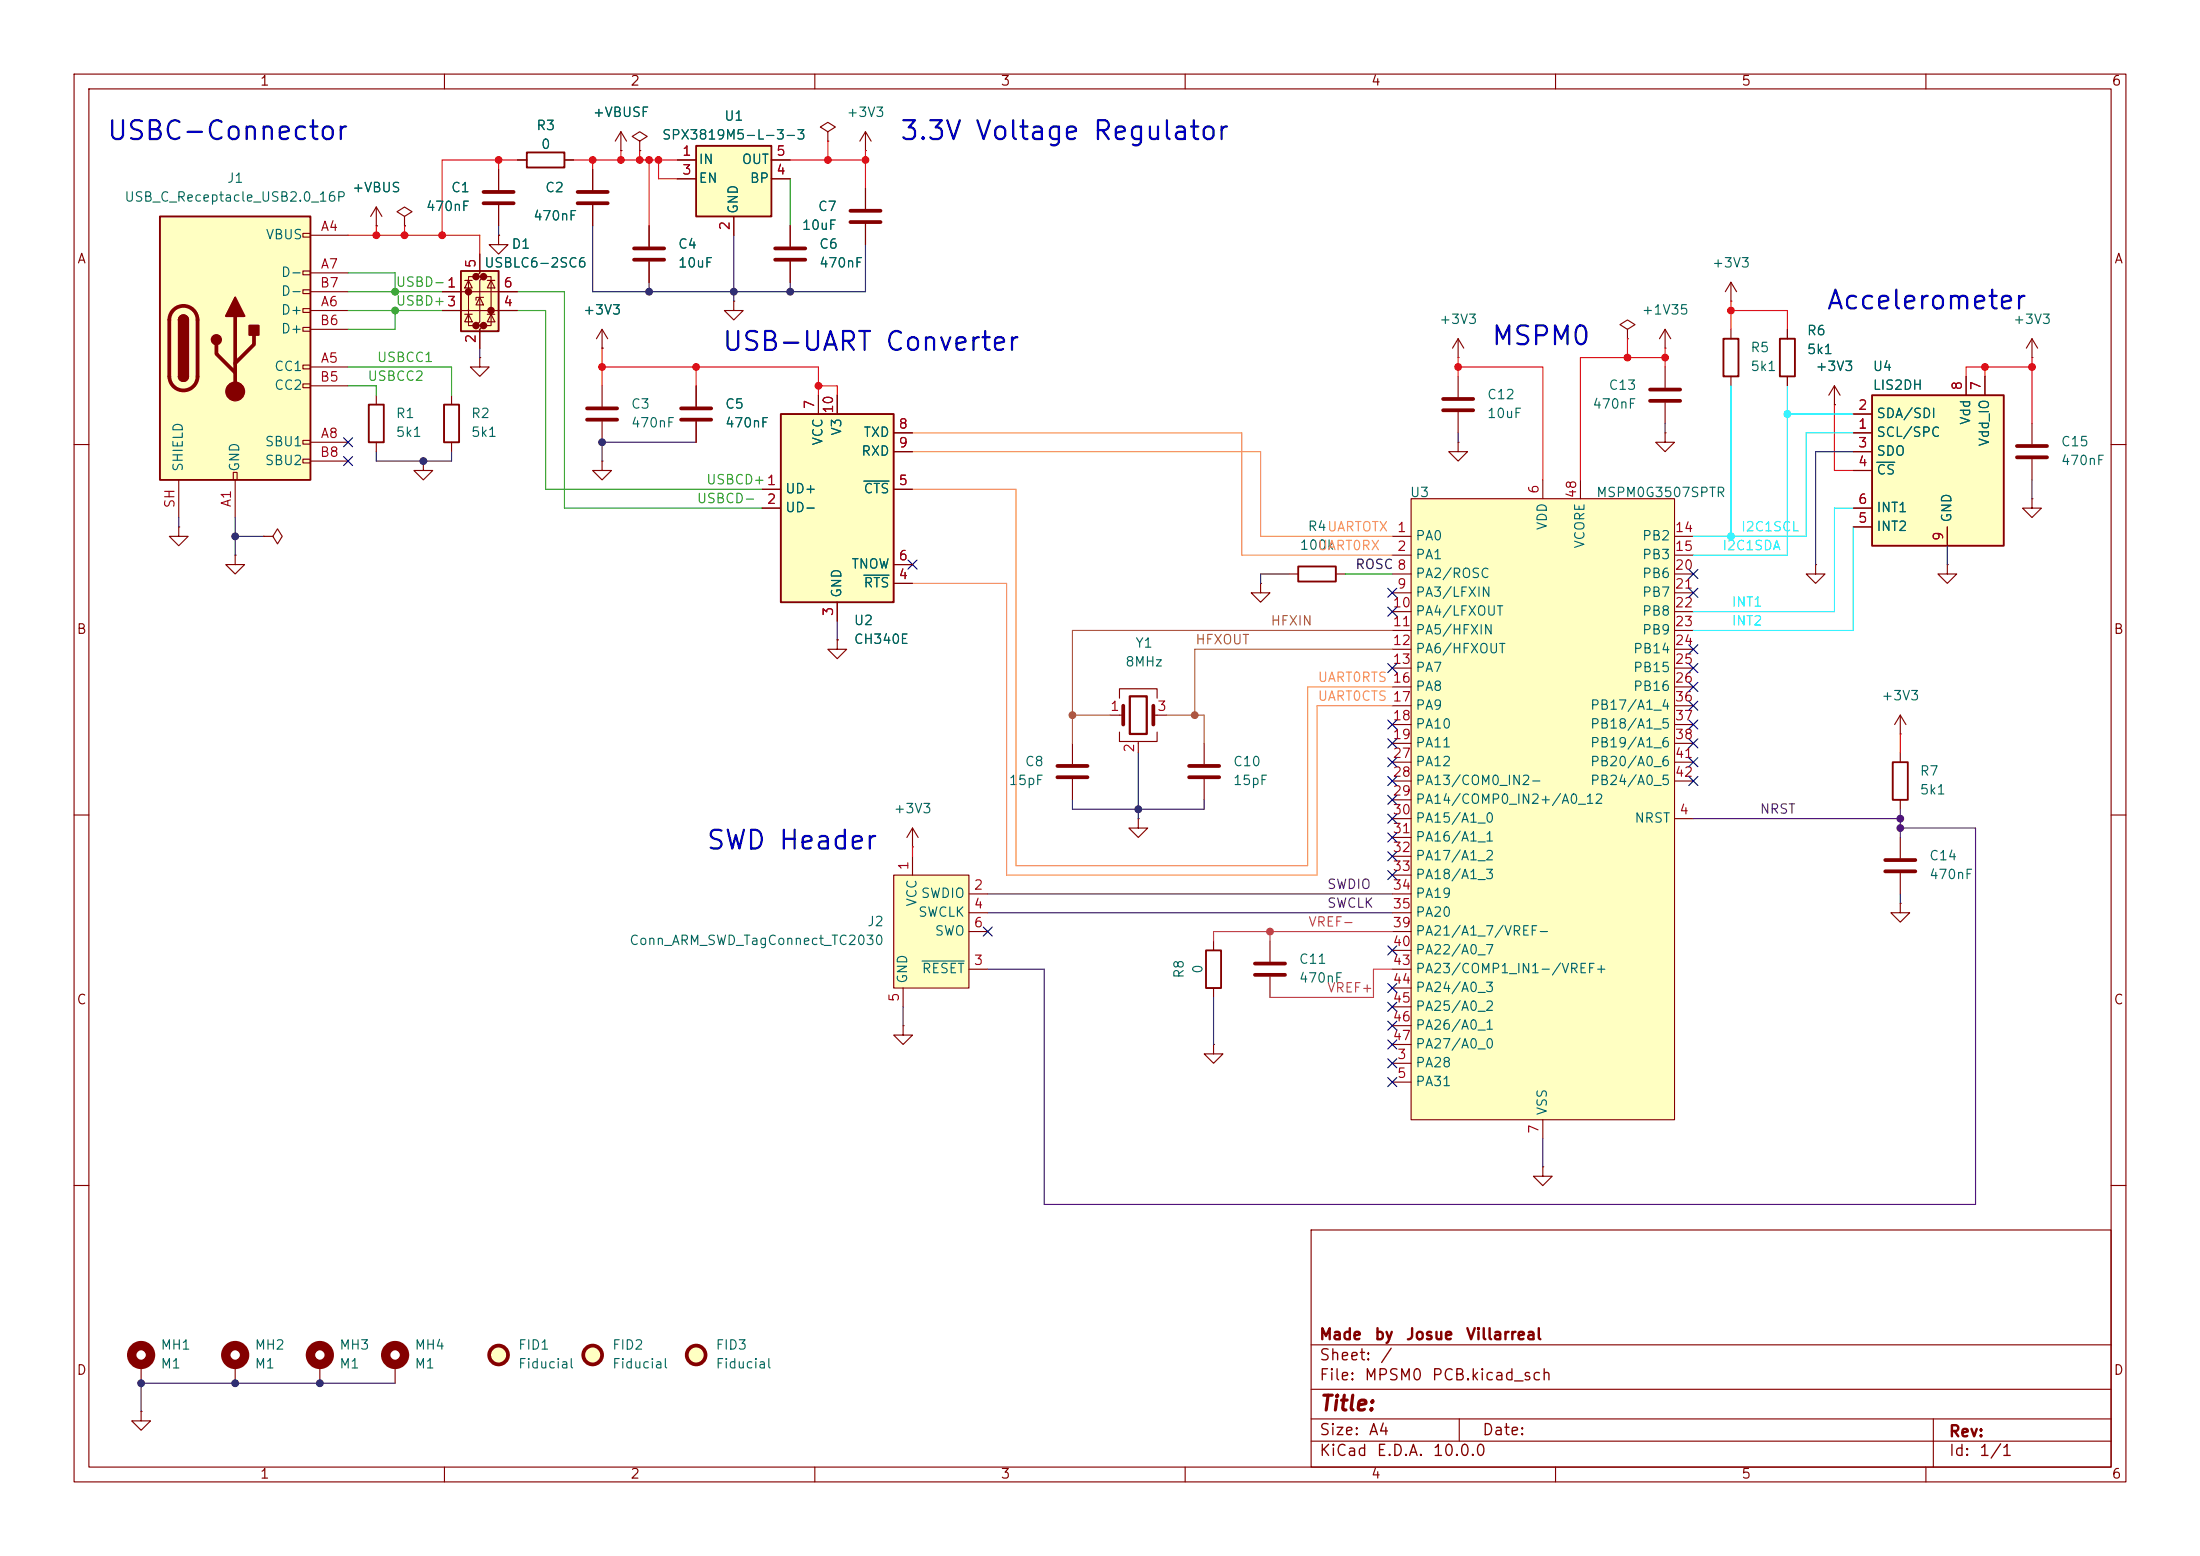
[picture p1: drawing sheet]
<svg xmlns="http://www.w3.org/2000/svg" width="297mm" height="210mm" viewBox="0 0 297 210" stroke-linecap="round" stroke-linejoin="round" font-family="sans-serif">
<g fill="none" stroke="#840000" stroke-width=".15">
<path d="M10 10h277v190h-277zM12 12h273v186h-273zM60 10v2M110 10v2M116.8 17.8l-.7 1.3M116.8 17.8l.8 1.3M116.8 17.8v2.5M160 10v2M210 10v2M260 10v2M116.8 20.3h.1M81.3 52.1v2.8"/>
<path d="M81.3 56.9v2.8M10 60h2M285 60h2M113 86.4v1.2h1.3l-1.3 1.3-1.2-1.3h1.2M113 86.4h.1M10 110h2M285 110h2M10 160h2M177 166h108v32h-108zM285 160h2M60 198v2M110 198v2"/>
<path d="M160 198v2M177 194.5h108M177 191.5h108M177 187.5h108M177 181.5h108M197 191.5v3M210 198v2M260 198v2M261 191.5v6.5"/>
</g>
<path d="M79.2 55.1h4.1M79.2 56.6h4.1" fill="none" stroke="#840000" stroke-width=".51"/>
<path d="M120.6 118.1h10.2v15.3h-10.2z" fill="#ffffc2"/>
<path d="M233.7 44.5v1.2M233.7 50.8v1.3M120.6 118.1h10.2v15.3h-10.2zM123.2 115.6v2.5M121.9 133.4v2.5M130.8 120.7h2.5M130.8 130.8h2.5M130.8 123.2h2.5M130.8 125.7h2.5" fill="none" stroke="#840000" stroke-width=".15"/>
<path d="M124.5 129.7h5.7" fill="none" stroke="#006464" stroke-width=".15"/>
<path d="M232.7 45.7h2v5.1h-2z" fill="none" stroke="#840000" stroke-width=".25"/>
<path d="M105.4 55.9h15.2v25.4h-15.2z" fill="#ffffc2"/>
<path d="M105.4 55.9h15.2v25.4h-15.2z" fill="none" stroke="#840000" stroke-width=".25"/>
<g fill="none" stroke="#840000" stroke-width=".15">
<path d="M86.4 19.1l1-.7-1-.6-1.1 .6 1.1 .7v1.2M111.8 17.8l1-.7-1-.6-1.1 .6 1.1 .7v1.3M111.8 19.1h.1M86.4 20.3h.1M233.7 38.1l-.8 1.3M233.7 38.1l.7 1.3M233.7 38.1v2.5M110.5 53.3v2.6M113 53.3v2.6M120.6 58.4h2.6M196.8 50.8v2.8M196.8 55.6v2.8"/>
<path d="M219.7 44.5l1-.7-1-.6-1 .6 1 .7v1.2M219.7 45.7h.1M224.8 47h.1M224.8 58.4v1.3h1.3l-1.3 1.3-1.3-1.3h1.3M224.8 58.4h.1M224.8 44.5l-.8 1.2M224.8 44.5l.8 1.2M224.8 44.5v2.5M224.8 49.5v2.8M224.8 54.4v2.8M233.7 40.6h.1M102.9 66h2.5"/>
<path d="M102.9 68.6h2.5M120.6 66h2.6M120.6 78.7h2.6M120.6 76.2h2.6M120.6 61h2.6M113 81.3v2.5"/>
</g>
<path d="M116.6 77.6h3.4M116.6 64.9h3.4" fill="none" stroke="#006464" stroke-width=".15"/>
<path d="M194.8 53.8h4.1M194.8 55.4h4.1M222.8 52.6h4M222.8 54.1h4" fill="none" stroke="#840000" stroke-width=".51"/>
<path d="M94 19.7h10.1v9.5h-10.1z" fill="#ffffc2"/>
<path d="M94 19.7h10.1v9.5h-10.1zM59.9 54.6h2.1v5.1h-2.1z" fill="none" stroke="#840000" stroke-width=".25"/>
<g fill="none" stroke="#840000" stroke-width=".15">
<path d="M83.8 17.8l-.7 1.3M83.8 17.8l.8 1.3M83.8 17.8v2.5M50.8 30.5h.1M50.8 27.9l-.8 1.3M50.8 27.9l.8 1.3M50.8 27.9v2.6M54.6 29.2l1-.6-1-.7-1 .7 1 .6v1.3M54.6 30.5h.1M83.8 20.3h.1M91.4 21.6h2.6M91.4 24.1h2.6"/>
<path d="M99.1 29.2v2.6M104.1 21.6h2.6M104.1 24.1h2.6M106.7 30.5v2.8M106.7 35.3v2.8M116.8 25.4v2.8M116.8 30.2v2.8M61 53.3v1.3M61 59.7v1.3M64.8 48.3v1.2h1.2l-1.2 1.3-1.3-1.3h1.3M64.8 48.3h.1M196.8 59.7v1.3h1.3l-1.3 1.2-1.2-1.2h1.2"/>
<path d="M196.8 59.7h.1M256.5 113v2.8M256.5 117.9v2.8M256.5 121.9v1.3h1.3l-1.3 1.3-1.2-1.3h1.2M256.5 121.9h.1M163.8 141v1.2h1.3l-1.3 1.3-1.2-1.3h1.2M163.8 141h.1M208.3 157.5v1.3h1.2l-1.2 1.2-1.3-1.2h1.3M208.3 157.5h.1"/>
</g>
<path d="M104.6 33.5h4.1M104.6 35.1h4.1M114.8 28.4h4.1M114.8 30h4.1M254.5 116.1h4.1M254.5 117.6h4.1" fill="none" stroke="#840000" stroke-width=".51"/>
<path d="M190.5 67.3h35.6v83.8h-35.6z" fill="#ffffc2"/>
<g fill="none" stroke="#840000" stroke-width=".15">
<path d="M69.8 21.6h1.3M76.2 21.6h1.3M80 22.9v2.8M80 27.7v2.8M87.6 30.5v2.8M87.6 35.3v2.8M81.3 47h.1M81.3 44.5l-.8 1.2M81.3 44.5l.7 1.2M81.3 44.5v2.5M99.1 40.6v1.3h1.2l-1.2 1.3-1.3-1.3h1.3M99.1 40.6h.1"/>
<path d="M170.2 78.7v1.3h1.2l-1.2 1.3-1.3-1.3h1.3M170.2 78.7h.1M174 77.5h1.3M180.3 77.5h1.3M188 72.4h2.5M188 74.9h2.5M188 77.5h2.5M190.5 67.3h35.6v83.8h-35.6zM208.3 64.8v2.5M213.4 64.8v2.5M226.1 72.4h2.5M226.1 74.9h2.5"/>
<path d="M226.1 77.5h2.5M149.9 96.5h1.7M151.1 94.2v-1.2h5.1v1.2M151.1 98.8v1.3h5.1v-1.3M155.7 96.5h1.8M188 80h2.5M188 82.6h2.5M188 85.1h2.5M188 87.6h2.5M188 90.2h2.5M188 92.7h2.5M188 95.3h2.5"/>
<path d="M188 97.8h2.5M226.1 80h2.5M226.1 82.6h2.5M226.1 85.1h2.5M226.1 87.6h2.5M226.1 90.2h2.5M226.1 92.7h2.5M226.1 95.3h2.5M226.1 97.8h2.5M256.5 99.1h.1M256.5 96.5l-.7 1.3M256.5 96.5l.8 1.3"/>
<path d="M256.5 96.5v2.6M153.7 100.1v1.5M188 110.5h2.5M188 100.3h2.5M188 102.9h2.5M188 105.4h2.5M188 108h2.5M188 113h2.5M188 115.6h2.5M188 118.1h2.5M226.1 110.5h2.5M226.1 100.3h2.5"/>
<path d="M226.1 102.9h2.5M226.1 105.4h2.5M256.5 101.6v1.3M256.5 108v1.2M188 120.7h2.5M188 123.2h2.5M188 125.7h2.5M188 128.3h2.5M188 130.8h2.5M188 133.4h2.5M188 135.9h2.5M188 138.4h2.5"/>
<path d="M188 143.5h2.5M188 146.1h2.5M188 141h2.5M208.3 151.1v2.6"/>
</g>
<path d="M71.1 20.6h5.1v2h-5.1zM175.3 76.5h5v2h-5zM255.5 102.9h2.1v5.1h-2.1z" fill="none" stroke="#840000" stroke-width=".25"/>
<path d="M78 25.9h4M78 27.4h4M85.6 33.5h4.1M85.6 35.1h4.1M151.6 95.3v2.5M155.7 95.3v2.5" fill="none" stroke="#840000" stroke-width=".51"/>
<path d="M152.5 94h2.3v5.1h-2.3z" fill="none" stroke="#840000" stroke-width=".3"/>
<path d="M62.2 36.6h5.1v8.1h-5.1z" fill="#ffffc2"/>
<g fill="#840000" stroke="#840000" stroke-width=".51">
<circle cx="63.2" cy="39.4" r=".25"/>
<circle cx="64.3" cy="37.3" r=".25"/>
<circle cx="64.3" cy="43.9" r=".25"/>
<circle cx="65.3" cy="37.3" r=".25"/>
<circle cx="65.3" cy="43.9" r=".25"/>
<circle cx="66.3" cy="41.9" r=".25"/>
</g>
<g fill="none" stroke="#840000" stroke-width=".15">
<path d="M59.7 39.4h10.1M62.7 37.8h1.1M63.2 37.8l.6 1.1h-1.1zM64.3 37.3h-1.1v6.6h1.1M64.8 34.3v2.5l-.5 .5h1l-.5 .5v5.6l-.5 .5h1l-.5 .6v2.5M65.3 37.3h1v6.6h-1M65.8 37.8h1M66.3 37.8l.5 1.1h-1zM67.3 31.8v1.2h1.3l-1.3 1.3-1.3-1.3h1.3M67.3 31.8h.1M67.3 22.9v2.8M67.3 27.7v2.8"/>
<path d="M59.7 41.9h10.1M62.7 42.4h1.1M63.2 42.4l.6 1h-1.1zM64.8 40.1l.5 1h-1zM65.3 40.1h-1v.4M65.8 42.4h1M66.3 42.4l.5 1h-1zM144.8 100.3v2.8M144.8 105.2v2.8"/>
</g>
<path d="M62.2 36.6h5.1v8.1h-5.1z" fill="none" stroke="#840000" stroke-width=".25"/>
<path d="M65.3 25.9h4M65.3 27.4h4M142.7 103.4h4.1M142.7 104.9h4.1" fill="none" stroke="#840000" stroke-width=".51"/>
<path d="M21.6 29.2h20.3v35.6h-20.3z" fill="#ffffc2"/>
<g fill="none" stroke="#840000" stroke-width=".15">
<path d="M40.9 31.5h1v.5h-1zM40.9 36.6h1v.5h-1zM40.9 39.1h1v.5h-1zM41.9 31.8h5.1M41.9 36.8h5.1M41.9 39.4h5.1M40.9 41.7h1v.5h-1zM40.9 44.2h1v.5h-1zM40.9 49.3h1v.5h-1zM40.9 51.8h1v.5h-1zM40.9 59.4h1v.5h-1zM41.9 49.5h5.1"/>
<path d="M41.9 41.9h5.1M41.9 59.7h5.1M41.9 52.1h5.1M41.9 44.5h5.1M50.8 53.3v1.3M50.8 59.7v1.3M94 52.1v2.8M94 56.9v2.8M274.3 57.2v2.7M24.1 64.8v5.1M31.5 63.8h.5v1h-.5zM31.7 64.8v5.1"/>
<path d="M40.9 62h1v.5h-1zM41.9 62.2h5.1M57.1 62.2v1.3h1.3l-1.3 1.3-1.2-1.3h1.2M57.1 62.2h.1M81.3 62.2v1.3h1.2l-1.2 1.3-1.3-1.3h1.3M81.3 62.2h.1M274.3 67.3v1.3h1.3l-1.3 1.3-1.3-1.3h1.3M274.3 67.3h.1M274.3 62v2.8M153.7 110.5v1.3h1.2l-1.2 1.2-1.3-1.2h1.3M153.7 110.5h.1M162.6 100.3v2.8"/>
<path d="M162.6 105.2v2.8M163.8 127v1.3M163.8 133.4v1.2M171.4 127v2.8M171.4 131.8v2.8M19 190.5v1.3h1.3l-1.3 1.2-1.2-1.2h1.2M19 190.5h.1M19 184.2v2.5M31.7 184.2v2.5"/>
</g>
<path d="M21.6 29.2h20.3v35.6h-20.3zM24.1 43.2a.64 .64 0 0 1 .7-.7 .64 .64 0 0 1 .6 .7M24.1 50.8a.64 .64 0 0 0 .7 .6 .64 .64 0 0 0 .6-.6M49.8 54.6h2v5.1h-2zM162.8 128.3h2v5.1h-2z" fill="none" stroke="#840000" stroke-width=".25"/>
<path d="M23.4 41.8a1.9 1.9 0 0 1 2.1-.4 1.9 1.9 0 0 1 1.2 1.8v7.6a1.91 1.91 0 0 1-1.9 1.9 1.91 1.91 0 0 1-1.9-1.9v-7.6a1.9 1.9 0 0 1 .5-1.4zM29.2 46.5v1.3l2.5 2.5M31.7 42.7v10.1M34.3 45.2v1.3l-2.6 2.5M91.9 55.1h4.1M91.9 56.6h4.1M272.3 60.2h4.1M272.3 61.7h4.1M160.5 103.4h4.1M160.5 104.9h4.1M169.4 130h4.1M169.4 131.6h4.1" fill="none" stroke="#840000" stroke-width=".51"/>
<g fill="#840000" stroke="#840000" stroke-width=".25">
<path d="M24.1 43.2h1.3v7.6h-1.3z"/>
<path d="M24.3 42.7a.64 .64 0 0 1 .7-.1 .64 .64 0 0 1 .4 .6h-1.3z"/>
<path d="M24.1 50.8h1.3a.64 .64 0 0 1-.6 .6 .64 .64 0 0 1-.7-.6z"/>
<path d="M31.7 40.1l1.3 2.6h-2.5z"/>
<path d="M33.7 43.9h1.2v1.3h-1.2z"/>
<circle cx="29.2" cy="45.8" r=".63"/>
</g>
<circle cx="31.7" cy="52.8" r="1.27" fill="#840000" stroke="#840000" stroke-width=".15"/>
<g fill="none" stroke="#840000" stroke-width="1.3">
<circle cx="19" cy="182.9" r="1.27"/>
<circle cx="31.7" cy="182.9" r="1.27"/>
</g>
<path d="M252.7 53.3h17.8v20.4h-17.8z" fill="#ffffc2"/>
<path d="M240.3 45.7h2v5.1h-2zM252.7 53.3h17.8v20.4h-17.8z" fill="none" stroke="#840000" stroke-width=".25"/>
<g fill="none" stroke="#840000" stroke-width=".15">
<path d="M50.8 30.5h.1M54.6 30.5h.1M59.7 39.4h2.5M64.8 34.3v2.5M67.3 31.8h.1M67.3 39.4h2.5M67.3 22.9v2.8M67.3 27.7v2.8M69.8 21.6h1.3M76.2 21.6h1.3M80 22.9v2.8M80 27.7v2.8"/>
<path d="M83.8 20.3h.1M86.4 20.3h.1M87.6 30.5v2.8M87.6 35.3v2.8M91.4 21.6h2.6M91.4 24.1h2.6M99.1 29.2v2.6M104.1 21.6h2.6M104.1 24.1h2.6M106.7 30.5v2.8M106.7 35.3v2.8M116.8 25.4v2.8"/>
<path d="M116.8 30.2v2.8M59.7 41.9h2.5M64.8 44.5v2.5M67.3 41.9h2.5M81.3 47h.1M94 52.1v2.8M94 56.9v2.8M110.5 53.3v2.6M113 53.3v2.6M120.6 58.4h2.6M196.8 48.3h.1M196.8 45.7l-.7 1.3"/>
<path d="M196.8 45.7l.8 1.3M196.8 45.7v2.6M241.3 44.5v1.2M241.3 50.8v1.3M247.6 54.6h.1M247.6 52.1l-.7 1.2M247.6 52.1l.8 1.2M247.6 52.1v2.5M250.2 58.4h2.5M250.2 55.9h2.5M265.4 50.8v2.5M268 50.8v2.5"/>
<path d="M274.3 48.3h.1M274.3 45.7l-.7 1.3M274.3 45.7l.8 1.3M274.3 45.7v2.6M24.1 71.1v1.3h1.3l-1.3 1.3-1.2-1.3h1.2M24.1 71.1h.1M31.7 74.9v1.3h1.3l-1.3 1.3-1.2-1.3h1.2M31.7 74.9h.1M35.6 72.4h1.2l.7-1 .6 1-.6 1-.7-1M35.6 72.4h.1M102.9 68.6h2.5M102.9 66h2.5"/>
<path d="M120.6 61h2.6M120.6 66h2.6M120.6 78.7h2.6M120.6 76.2h2.6M245.1 76.2v1.3h1.3l-1.3 1.2-1.3-1.2h1.3M245.1 76.2h.1M250.2 61h2.5M250.2 63.5h2.5M250.2 71.1h2.5M250.2 68.6h2.5M262.9 76.2v1.3h1.3l-1.3 1.2-1.3-1.2h1.3M262.9 76.2h.1"/>
<path d="M262.9 71.1v2.6M113 86.4h.1M113 81.3v2.5M123.2 114.3h.1M123.2 111.8l-.8 1.2M123.2 111.8l.8 1.2M123.2 111.8v2.5M121.9 138.4v1.3h1.3l-1.3 1.3-1.3-1.3h1.3M121.9 138.4h.1M43.2 184.2v2.5M53.3 184.2v2.5"/>
</g>
<path d="M116.6 77.6h3.4M116.6 64.9h3.4M253.4 62.4h2.4" fill="none" stroke="#006464" stroke-width=".15"/>
<g fill="none" stroke="#840000" stroke-width="1.3">
<circle cx="43.2" cy="182.9" r="1.27"/>
<circle cx="53.3" cy="182.9" r="1.27"/>
</g>
<g fill="#ffffc2" stroke="#ffffc2" stroke-width=".14">
<circle cx="67.3" cy="182.9" r="1.27"/>
<circle cx="80" cy="182.9" r="1.27"/>
<circle cx="94" cy="182.9" r="1.27"/>
</g>
<g fill="none" stroke="#840000" stroke-width=".51">
<circle cx="67.3" cy="182.9" r="1.27"/>
<circle cx="80" cy="182.9" r="1.27"/>
<circle cx="94" cy="182.9" r="1.27"/>
</g>
<path d="M123.2 58.4h44.4v16.5h20.4M123.2 61h47v11.4h17.8M123.2 66h14v50.8h39.3v-24.1h11.5M123.2 78.7h12.7v39.4h41.9v-22.8h10.2" fill="none" stroke="#ff8e46" stroke-width=".15"/>
<path d="M144.8 96.5h5.1M157.5 96.5h5.1v3.8M188 85.1h-43.2v15.2M188 87.6h-26.7v8.9" fill="none" stroke="#9b741f" stroke-width=".15"/>
<g fill="none" stroke="#ff0915" stroke-width=".15">
<path d="M111.8 19.1v2.5M47 31.8h17.8v2.5M50.8 30.5v1.3M54.6 30.5v1.3M67.3 21.6v1.3M69.8 21.6h-10.1v10.2M77.5 21.6h13.9M80 21.6v1.3M83.8 20.3v1.3M86.4 20.3v1.3M87.6 21.6v8.9M88.9 21.6v2.5h2.5"/>
<path d="M106.7 21.6h10.1M116.8 20.3v5.1M81.3 49.5h29.2v3.8M81.3 47v5.1M94 49.5v2.6M110.5 52.1h2.5v1.2M196.8 49.5h11.5v15.3M196.8 48.3v2.5M219.7 45.7v2.6M224.8 47v2.5M224.8 48.3h-11.4v16.5M233.7 40.6v3.9"/>
<path d="M233.7 41.9h7.6v2.6M247.6 54.6v8.9h2.6M268 49.5v1.3M274.3 49.5h-8.9v1.3M274.3 48.3v8.9M256.5 99.1v2.5M123.2 114.3v1.3"/>
</g>
<g fill="none" stroke="#282732" stroke-width=".15">
<path d="M67.3 30.5v1.3M80 30.5v8.9h36.8v-6.4M87.6 38.1v1.3M99.1 31.8v8.8M106.7 38.1v1.3M64.8 47v1.3M94 59.7h-12.7v2.5M196.8 58.4v1.3M224.8 57.2v1.2M24.1 69.9v1.2M31.7 69.9v5M31.7 72.4h3.9"/>
<path d="M50.8 61v1.2h10.2v-1.2M174 77.5h-3.8v1.2M250.2 61h-5.1v15.2M262.9 73.7v2.5M274.3 64.8v2.5M113 83.8v2.6M144.8 108v1.2h17.8v-1.2M153.7 101.6v8.9M121.9 135.9v2.5M163.8 134.6v6.4M256.5 120.7v1.2M208.3 153.7v3.8"/>
<path d="M53.3 186.7h-34.3v3.8"/>
</g>
<path d="M106.7 24.1v6.4M181.6 77.5h6.4" fill="none" stroke="#009600" stroke-width=".15"/>
<path d="M47 39.4h12.7M47 36.8h6.3v2.6M69.8 39.4h6.4v29.2h26.7M47 41.9h12.7M47 52.1h3.8v1.2M47 49.5h14v3.8M53.3 41.9v2.6h-6.3M69.8 41.9h3.9v24.1h29.2" fill="none" stroke="#209b16" stroke-width=".15"/>
<path d="M233.7 52.1v20.3M241.3 52.1v22.8h-12.7M241.3 55.9h8.9M250.2 58.4h-6.4v14h-15.2M250.2 71.1v14h-21.6M250.2 68.6h-2.6v14h-19" fill="none" stroke="#07f1ff" stroke-width=".15"/>
<path d="M228.6 110.5h27.9M256.5 111.8h10.2v50.8h-125.7v-31.8h-7.7M256.5 109.2v3.8M133.3 123.2h54.7M133.3 120.7h54.7" fill="none" stroke="#690e64" stroke-width=".15"/>
<path d="M171.4 125.7v1.3M188 125.7h-24.2v1.3M188 130.8h-2.6v3.8h-14" fill="none" stroke="#bb0091" stroke-width=".15"/>
<g fill="none" stroke="#000084" stroke-width=".15">
<path d="M46.4 59.1l1.2 1.2M47.6 59.1l-1.2 1.2M46.4 61.6l1.2 1.2M47.6 61.6l-1.2 1.2M122.6 75.6l1.2 1.2M123.8 75.6l-1.2 1.2M187.4 79.4l1.2 1.2M188.6 79.4l-1.2 1.2M228 79.4l1.2 1.2M228 76.9l1.2 1.2M229.2 76.9l-1.2 1.2M229.2 79.4l-1.2 1.2"/>
<path d="M187.4 89.6l1.2 1.2M187.4 99.7l1.2 1.2M187.4 97.2l1.2 1.2M187.4 81.9l1.2 1.3M188.6 89.6l-1.2 1.2M188.6 99.7l-1.2 1.2M188.6 97.2l-1.2 1.2M188.6 81.9l-1.2 1.3M228 92.1l1.2 1.2M228 99.7l1.2 1.2M228 89.6l1.2 1.2M228 87l1.2 1.2"/>
<path d="M228 97.2l1.2 1.2M228 94.6l1.2 1.3M229.2 92.1l-1.2 1.2M229.2 99.7l-1.2 1.2M229.2 87l-1.2 1.2M229.2 89.6l-1.2 1.2M229.2 97.2l-1.2 1.2M229.2 94.6l-1.2 1.3M187.4 115l1.2 1.2M187.4 117.5l1.2 1.2M187.4 109.9l1.2 1.2M187.4 107.3l1.2 1.3"/>
<path d="M187.4 112.4l1.2 1.2M187.4 102.3l1.2 1.2M187.4 104.8l1.2 1.2M188.6 115l-1.2 1.2M188.6 117.5l-1.2 1.2M188.6 109.9l-1.2 1.2M188.6 107.3l-1.2 1.3M188.6 112.4l-1.2 1.2M188.6 102.3l-1.2 1.2M188.6 104.8l-1.2 1.2M228 104.8l1.2 1.2M228 102.3l1.2 1.2"/>
<path d="M229.2 104.8l-1.2 1.2M229.2 102.3l-1.2 1.2M132.7 125.1l1.3 1.2M134 125.1l-1.3 1.2M187.4 137.8l1.2 1.2M187.4 135.3l1.2 1.2M187.4 132.7l1.2 1.3M187.4 127.7l1.2 1.2M188.6 132.7l-1.2 1.3M188.6 137.8l-1.2 1.2M188.6 135.3l-1.2 1.2M188.6 127.7l-1.2 1.2"/>
<path d="M187.4 145.4l1.2 1.3M187.4 142.9l1.2 1.2M187.4 140.4l1.2 1.2M188.6 145.4l-1.2 1.3M188.6 142.9l-1.2 1.2M188.6 140.4l-1.2 1.2"/>
</g>
<g fill="#282732" stroke="#282732" stroke-width=".14">
<circle cx="153.7" cy="109.2" r=".46"/>
<circle cx="106.7" cy="39.4" r=".46"/>
<circle cx="99.1" cy="39.4" r=".46"/>
<circle cx="87.6" cy="39.4" r=".46"/>
<circle cx="57.1" cy="62.2" r=".46"/>
<circle cx="31.7" cy="72.4" r=".46"/>
<circle cx="31.7" cy="186.7" r=".46"/>
<circle cx="19" cy="186.7" r=".46"/>
<circle cx="43.2" cy="186.7" r=".46"/>
<circle cx="81.3" cy="59.7" r=".46"/>
</g>
<g fill="#9b741f" stroke="#9b741f" stroke-width=".14">
<circle cx="161.3" cy="96.5" r=".46"/>
<circle cx="144.8" cy="96.5" r=".46"/>
</g>
<g fill="#ff0915" stroke="#ff0915" stroke-width=".14">
<circle cx="54.6" cy="31.8" r=".46"/>
<circle cx="50.8" cy="31.8" r=".46"/>
<circle cx="83.8" cy="21.6" r=".46"/>
<circle cx="67.3" cy="21.6" r=".46"/>
<circle cx="80" cy="21.6" r=".46"/>
<circle cx="59.7" cy="31.8" r=".46"/>
<circle cx="94" cy="49.5" r=".46"/>
<circle cx="110.5" cy="52.1" r=".46"/>
<circle cx="116.8" cy="21.6" r=".46"/>
<circle cx="111.8" cy="21.6" r=".46"/>
<circle cx="87.6" cy="21.6" r=".46"/>
<circle cx="88.9" cy="21.6" r=".46"/>
<circle cx="86.4" cy="21.6" r=".46"/>
<circle cx="81.3" cy="49.5" r=".46"/>
<circle cx="219.7" cy="48.3" r=".46"/>
<circle cx="224.8" cy="48.3" r=".46"/>
<circle cx="196.8" cy="49.5" r=".46"/>
<circle cx="233.7" cy="41.9" r=".46"/>
<circle cx="268" cy="49.5" r=".46"/>
<circle cx="274.3" cy="49.5" r=".46"/>
</g>
<g fill="#209b16" stroke="#209b16" stroke-width=".14">
<circle cx="53.3" cy="39.4" r=".46"/>
<circle cx="53.3" cy="41.9" r=".46"/>
</g>
<g fill="#690e64" stroke="#690e64" stroke-width=".14">
<circle cx="256.5" cy="110.5" r=".46"/>
<circle cx="256.5" cy="111.8" r=".46"/>
</g>
<g fill="#07f1ff" stroke="#07f1ff" stroke-width=".14">
<circle cx="233.7" cy="72.4" r=".46"/>
<circle cx="241.3" cy="55.9" r=".46"/>
</g>
<circle cx="171.4" cy="125.7" r=".46" fill="#bb0091" stroke="#bb0091" stroke-width=".14"/>
<g font-size="2.5" fill="#0000c2">
<text x="14.3" y="19.5">USBC-Connector</text>
<text x="121.3" y="19.5">3.3V</text>
<text x="131.4" y="19.5">Voltage</text>
<text x="147.4" y="19.5">Regulator</text>
<text x="97.4" y="48">USB-UART</text>
<text x="119.3" y="48">Converter</text>
<text x="201.2" y="47.2">MSPM0</text>
<text x="246.4" y="42.4">Accelerometer</text>
<text x="95.2" y="115.3">SWD</text>
<text x="105" y="115.3">Header</text>
</g>
<text font-size="2" fill="#840000" x="178" y="190.9">Title:</text>
<g font-size="1.5" fill="#840000">
<text x="178" y="184">Sheet:</text>
<text x="178" y="181.2">Made</text>
<text x="185.5" y="181.2">by</text>
<text x="186.2" y="184">/</text>
<text x="189.7" y="181.2">Josue</text>
<text x="197.8" y="181.2">Villarreal</text>
<text x="178" y="186.7">File:</text>
<text x="184.1" y="186.7">MPSM0</text>
<text x="193.2" y="186.7">PCB.kicad_sch</text>
<text x="178" y="196.9">KiCad</text>
<text x="178" y="194.1">Size:</text>
<text x="184.7" y="194.1">A4</text>
<text x="185.7" y="196.9">E.D.A.</text>
<text x="193.3" y="196.9">10.0.0</text>
<text x="200" y="194.1">Date:</text>
<text x="263" y="194.3">Rev:</text>
<text x="263" y="196.9">Id:</text>
<text x="267.1" y="196.9">1/1</text>
</g>
<g font-size="1.3" fill="#840000">
<text x="35" y="11.9">1</text>
<text x="85" y="11.9">2</text>
<text x="135" y="11.9">3</text>
<text x="185" y="11.9">4</text>
<text x="235" y="11.9">5</text>
<text x="285" y="11.9">6</text>
<text x="10.3" y="35.9">A</text>
<text x="285.3" y="35.9">A</text>
<text x="10.3" y="85.9">B</text>
<text x="285.3" y="85.9">B</text>
<text x="10.3" y="135.9">C</text>
<text x="285.3" y="135.9">C</text>
<text x="10.3" y="185.9">D</text>
<text x="285.3" y="185.9">D</text>
<text x="35" y="199.9">1</text>
<text x="85" y="199.9">2</text>
<text x="135" y="199.9">3</text>
<text x="185" y="199.9">4</text>
<text x="235" y="199.9">5</text>
<text x="285" y="199.9">6</text>
</g>
<g font-size="1.3" fill="#006464">
<text x="72.3" y="17.9">R3</text>
<text x="79.9" y="16.1">+VBUSF</text>
<text x="97.7" y="16.6">U1</text>
<text x="114.2" y="16.1">+3V3</text>
<text x="73" y="20.4">0</text>
<text x="89.3" y="19.2">SPX3819M5-L-3-3</text>
<text x="94.2" y="22.5">IN</text>
<text x="100.1" y="22.5">OUT</text>
<text x="16.7" y="27.5">USB_C_Receptacle_USB2.0_16P</text>
<text x="30.6" y="25">J1</text>
<text x="47.5" y="26.3">+VBUS</text>
<text x="57.4" y="28.8">470nF</text>
<text x="60.8" y="26.3">C1</text>
<text x="73.5" y="26.3">C2</text>
<text x="94.2" y="25">EN</text>
<text x="99.9" y="29" transform="rotate(-90 99.9 29)">GND</text>
<text x="101.1" y="25">BP</text>
<text x="110.3" y="28.8">C7</text>
<text x="35.8" y="32.6">VBUS</text>
<text x="69" y="33.9">D1</text>
<text x="71.9" y="30.1">470nF</text>
<text x="91.4" y="33.9">C4</text>
<text x="108.2" y="31.3">10uF</text>
<text x="110.5" y="33.9">C6</text>
<text x="37.8" y="37.7">D-</text>
<text x="37.8" y="40.2">D-</text>
<text x="65.3" y="36.4">USBLC6-2SC6</text>
<text x="91.4" y="36.4">10uF</text>
<text x="110.5" y="36.4">470nF</text>
<text x="231" y="36.4">+3V3</text>
<text x="37.8" y="42.8">D+</text>
<text x="37.8" y="45.3">D+</text>
<text x="78.6" y="42.8">+3V3</text>
<text x="194.2" y="44">+3V3</text>
<text x="221.5" y="42.8">+1V35</text>
<text x="236.2" y="47.9">R5</text>
<text x="243.8" y="45.6">R6</text>
<text x="271.7" y="44">+3V3</text>
<text x="36.9" y="50.4">CC1</text>
<text x="36.9" y="52.9">CC2</text>
<text x="217.1" y="52.9">C13</text>
<text x="236.2" y="50.4">5k1</text>
<text x="243.8" y="48.1">5k1</text>
<text x="245" y="50.4">+3V3</text>
<text x="252.7" y="50.4">U4</text>
<text x="252.7" y="52.9">LIS2DH</text>
<text x="53.3" y="56.7">R1</text>
<text x="53.3" y="59.3">5k1</text>
<text x="63.5" y="56.7">R2</text>
<text x="63.5" y="59.3">5k1</text>
<text x="85.1" y="55.5">C3</text>
<text x="85.1" y="58">470nF</text>
<text x="97.8" y="55.5">C5</text>
<text x="97.8" y="58">470nF</text>
<text x="113.9" y="58.9" transform="rotate(-90 113.9 58.9)">V3</text>
<text x="116.5" y="59.3">TXD</text>
<text x="200.7" y="54.2">C12</text>
<text x="200.7" y="56.7">10uF</text>
<text x="214.9" y="55.5">470nF</text>
<text x="253.2" y="59.3">SCL/SPC</text>
<text x="253.2" y="56.7">SDA/SDI</text>
<text x="266.3" y="57.4" transform="rotate(-90 266.3 57.4)">Vdd</text>
<text x="25" y="63.8" transform="rotate(-90 25 63.8)">SHIELD</text>
<text x="32.6" y="63.8" transform="rotate(-90 32.6 63.8)">GND</text>
<text x="35.7" y="60.6">SBU1</text>
<text x="35.7" y="63.1">SBU2</text>
<text x="111.4" y="60.2" transform="rotate(-90 111.4 60.2)">VCC</text>
<text x="116.2" y="61.8">RXD</text>
<text x="253.2" y="61.8">SDO</text>
<text x="253.2" y="64.4">CS</text>
<text x="268.8" y="60.3" transform="rotate(-90 268.8 60.3)">Vdd_IO</text>
<text x="278.1" y="63.1">470nF</text>
<text x="278.1" y="60.6">C15</text>
<text x="105.9" y="66.9">UD+</text>
<text x="105.9" y="69.4">UD-</text>
<text x="116.5" y="66.9">CTS</text>
<text x="176.5" y="72">R4UARTOTX</text>
<text x="190.3" y="67.4">U3</text>
<text x="209.1" y="71.6" transform="rotate(-90 209.1 71.6)">VDD</text>
<text x="215.4" y="67.4">MSPM0G3507SPTR</text>
<text x="253.2" y="72">INT2</text>
<text x="253.2" y="69.4">INT1</text>
<text x="263.8" y="70.6" transform="rotate(-90 263.8 70.6)">GND</text>
<text x="114.9" y="77.1">TNOW</text>
<text x="175.4" y="74.5">100k</text>
<text x="191" y="73.3">PA0</text>
<text x="191" y="75.8">PA1</text>
<text x="214.2" y="74.1" transform="rotate(-90 214.2 74.1)">VCORE</text>
<text x="221.6" y="73.3">PB2</text>
<text x="221.6" y="75.8">PB3</text>
<text x="113.9" y="80.8" transform="rotate(-90 113.9 80.8)">GND</text>
<text x="116.5" y="79.6">RTS</text>
<text x="191" y="78.3">PA2/ROSC</text>
<text x="191" y="80.9">PA3/LFXIN</text>
<text x="191" y="83.4">PA4/LFXOUT</text>
<text x="221.6" y="78.3">PB6</text>
<text x="221.6" y="80.9">PB7</text>
<text x="221.6" y="83.4">PB8</text>
<text x="115.2" y="84.7">U2</text>
<text x="115.2" y="87.2">CH340E</text>
<text x="153.2" y="87.7">Y1</text>
<text x="191" y="86">PA5/HFXIN</text>
<text x="191" y="88.5">PA6/HFXOUT</text>
<text x="220.4" y="88.5">PB14</text>
<text x="221.6" y="86">PB9</text>
<text x="151.8" y="90.3">8MHz</text>
<text x="191" y="91">PA7</text>
<text x="191" y="93.6">PA8</text>
<text x="220.4" y="91">PB15</text>
<text x="220.4" y="93.6">PB16</text>
<text x="253.9" y="94.8">+3V3</text>
<text x="191" y="96.1">PA9</text>
<text x="191" y="98.7">PA10</text>
<text x="191" y="101.2">PA11</text>
<text x="214.6" y="96.1">PB17/A1_4</text>
<text x="214.6" y="98.7">PB18/A1_5</text>
<text x="214.6" y="101.2">PB19/A1_6</text>
<text x="136.1" y="106.3">15pF</text>
<text x="138.3" y="103.7">C8</text>
<text x="166.4" y="103.7">C10</text>
<text x="166.4" y="106.3">15pF</text>
<text x="191" y="103.7">PA12</text>
<text x="191" y="106.3">PA13/COM0_IN2-</text>
<text x="214.6" y="103.7">PB20/A0_6</text>
<text x="214.6" y="106.3">PB24/A0_5</text>
<text x="259.1" y="105">R7</text>
<text x="259.1" y="107.5">5k1</text>
<text x="120.5" y="110.1">+3V3</text>
<text x="191" y="108.8">PA14/COMP0_IN2+/A0_12</text>
<text x="191" y="111.4">PA15/A1_0</text>
<text x="191" y="113.9">PA16/A1_1</text>
<text x="220.6" y="111.4">NRST</text>
<text x="191" y="116.4">PA17/A1_2</text>
<text x="191" y="119">PA18/A1_3</text>
<text x="260.4" y="119">470nF</text>
<text x="260.4" y="116.4">C14</text>
<text x="117" y="125.3">J2</text>
<text x="123.9" y="124.1">SWCLK</text>
<text x="124.1" y="122.4" transform="rotate(-90 124.1 122.4)">VCC</text>
<text x="124.2" y="121.5">SWDIO</text>
<text x="191" y="121.5">PA19</text>
<text x="191" y="124.1">PA20</text>
<text x="84.9" y="127.9">Conn_ARM_SWD_TagConnect_TC2030</text>
<text x="124.4" y="131.7">RESET</text>
<text x="126.1" y="126.6">SWO</text>
<text x="162.7" y="131.5" transform="rotate(-90 162.7 131.5)">0</text>
<text x="175.3" y="130.4">C11</text>
<text x="191" y="126.6">PA21/A1_7/VREF-</text>
<text x="191" y="129.1">PA22/A0_7</text>
<text x="191" y="131.7">PA23/COMP1_IN1-/VREF+</text>
<text x="122.8" y="132.8" transform="rotate(-90 122.8 132.8)">GND</text>
<text x="160.1" y="132.2" transform="rotate(-90 160.1 132.2)">R8</text>
<text x="175.3" y="132.9">470nF</text>
<text x="191" y="134.2">PA24/A0_3</text>
<text x="191" y="136.8">PA25/A0_2</text>
<text x="191" y="139.3">PA26/A0_1</text>
<text x="191" y="141.8">PA27/A0_0</text>
<text x="191" y="144.4">PA28</text>
<text x="191" y="146.9">PA31</text>
<text x="209.1" y="150.6" transform="rotate(-90 209.1 150.6)">VSS</text>
<text x="21.6" y="185">M1</text>
<text x="21.6" y="182.5">MH1</text>
<text x="34.3" y="185">M1</text>
<text x="34.3" y="182.5">MH2</text>
<text x="45.7" y="185">M1</text>
<text x="45.7" y="182.5">MH3</text>
<text x="55.9" y="185">M1</text>
<text x="55.9" y="182.5">MH4</text>
<text x="69.9" y="182.5">FID1</text>
<text x="69.9" y="185">Fiducial</text>
<text x="82.6" y="182.5">FID2</text>
<text x="82.6" y="185">Fiducial</text>
<text x="96.5" y="182.5">FID3</text>
<text x="96.5" y="185">Fiducial</text>
</g>
<g font-size="1.3" fill="#a90000">
<text x="92" y="21.3">1</text>
<text x="92" y="23.9">3</text>
<text x="104.7" y="23.9">4</text>
<text x="104.7" y="21.3">5</text>
<text x="43.2" y="31.5">A4</text>
<text x="98.8" y="31.2" transform="rotate(-90 98.8 31.2)">2</text>
<text x="43.1" y="39.1">B7</text>
<text x="43.2" y="41.7">A6</text>
<text x="43.2" y="36.6">A7</text>
<text x="60.3" y="39.1">1</text>
<text x="60.3" y="41.7">3</text>
<text x="64.5" y="36.3" transform="rotate(-90 64.5 36.3)">5</text>
<text x="67.9" y="41.7">4</text>
<text x="67.9" y="39.1">6</text>
<text x="43.1" y="44.2">B6</text>
<text x="64.5" y="46.4" transform="rotate(-90 64.5 46.4)">2</text>
<text x="43.1" y="51.8">B5</text>
<text x="43.2" y="49.3">A5</text>
<text x="265.2" y="52.8" transform="rotate(-90 265.2 52.8)">8</text>
<text x="267.7" y="52.8" transform="rotate(-90 267.7 52.8)">7</text>
<text x="43.2" y="59.4">A8</text>
<text x="110.2" y="55.3" transform="rotate(-90 110.2 55.3)">7</text>
<text x="112.8" y="55.9" transform="rotate(-90 112.8 55.9)">10</text>
<text x="121.2" y="58.2">8</text>
<text x="250.8" y="58.2">1</text>
<text x="250.8" y="55.6">2</text>
<text x="43.1" y="62">B8</text>
<text x="103.4" y="65.8">1</text>
<text x="121.2" y="65.8">5</text>
<text x="121.2" y="60.7">9</text>
<text x="250.8" y="60.7">3</text>
<text x="250.8" y="63.2">4</text>
<text x="23.9" y="68.7" transform="rotate(-90 23.9 68.7)">SH</text>
<text x="31.5" y="68.6" transform="rotate(-90 31.5 68.6)">A1</text>
<text x="103.4" y="68.3">2</text>
<text x="208" y="66.7" transform="rotate(-90 208 66.7)">6</text>
<text x="213.1" y="67.4" transform="rotate(-90 213.1 67.4)">48</text>
<text x="250.8" y="70.9">5</text>
<text x="250.8" y="68.3">6</text>
<text x="121.2" y="75.9">6</text>
<text x="188.5" y="72.1">1</text>
<text x="188.5" y="74.7">2</text>
<text x="226" y="72.1">14</text>
<text x="226" y="74.7">15</text>
<text x="226" y="77.2">20</text>
<text x="262.6" y="73.1" transform="rotate(-90 262.6 73.1)">9</text>
<text x="112.8" y="83.3" transform="rotate(-90 112.8 83.3)">3</text>
<text x="121.2" y="78.5">4</text>
<text x="187.9" y="82.3">10</text>
<text x="188.5" y="79.8">9</text>
<text x="226" y="79.8">21</text>
<text x="226" y="82.3">22</text>
<text x="187.9" y="84.8">11</text>
<text x="187.9" y="87.4">12</text>
<text x="187.9" y="89.9">13</text>
<text x="226" y="84.8">23</text>
<text x="226" y="87.4">24</text>
<text x="226" y="89.9">25</text>
<text x="226" y="92.5">26</text>
<text x="226" y="95">36</text>
<text x="149.8" y="96.3">1</text>
<text x="153.4" y="101.7" transform="rotate(-90 153.4 101.7)">2</text>
<text x="156.1" y="96.3">3</text>
<text x="187.9" y="97.5">18</text>
<text x="187.9" y="100.1">19</text>
<text x="226" y="97.5">37</text>
<text x="226" y="100.1">38</text>
<text x="187.9" y="102.6">27</text>
<text x="187.9" y="105.2">28</text>
<text x="187.9" y="107.7">29</text>
<text x="226" y="102.6">41</text>
<text x="226" y="105.2">42</text>
<text x="187.9" y="110.2">30</text>
<text x="187.9" y="112.8">31</text>
<text x="226.6" y="110.2">4</text>
<text x="122.9" y="117.5" transform="rotate(-90 122.9 117.5)">1</text>
<text x="187.9" y="115.3">32</text>
<text x="187.9" y="117.9">33</text>
<text x="131.4" y="120.4">2</text>
<text x="131.4" y="122.9">4</text>
<text x="131.4" y="125.5">6</text>
<text x="187.9" y="120.4">34</text>
<text x="187.9" y="122.9">35</text>
<text x="187.9" y="125.5">39</text>
<text x="131.4" y="130.6">3</text>
<text x="187.9" y="128">40</text>
<text x="187.9" y="130.6">43</text>
<text x="121.7" y="135.3" transform="rotate(-90 121.7 135.3)">5</text>
<text x="187.9" y="133.1">44</text>
<text x="187.9" y="135.6">45</text>
<text x="187.9" y="138.2">46</text>
<text x="187.9" y="140.7">47</text>
<text x="188.5" y="143.3">3</text>
<text x="188.5" y="145.8">5</text>
<text x="208" y="153.1" transform="rotate(-90 208 153.1)">7</text>
</g>
<g font-size="1.3" fill="#209b16">
<text x="53.3" y="39">USBD- 1</text>
<text x="53.3" y="41.6">USBD+ 3</text>
<text x="49.5" y="51.7">USBCC2</text>
<text x="50.8" y="49.2">USBCC1</text>
<text x="95.2" y="65.7">USBCD+ 1</text>
<text x="94" y="68.2">USBCD-</text>
</g>
<g font-size="1.3" fill="#ff8e46">
<text x="177.8" y="74.6">UART0RX</text>
<text x="177.8" y="92.4">UART0RTS 16</text>
<text x="177.8" y="94.9">UART0CTS 17</text>
</g>
<text font-size="1.3" fill="#0f0f0f" x="182.9" y="77.1">ROSC 8</text>
<g font-size="1.3" fill="#07f1ff">
<text x="232.4" y="74.6">I2C1SDA</text>
<text x="234.9" y="72">I2C1SCL</text>
<text x="233.7" y="82.2">INT1</text>
<text x="233.7" y="84.7">INT2</text>
</g>
<g font-size="1.3" fill="#9b741f">
<text x="161.3" y="87.3">HFXOUT</text>
<text x="171.4" y="84.7">HFXIN</text>
</g>
<g font-size="1.3" fill="#690e64">
<text x="237.5" y="110.1">NRST</text>
<text x="179.1" y="120.3">SWDIO</text>
<text x="179.1" y="122.8">SWCLK</text>
</g>
<g font-size="1.3" fill="#bb0091">
<text x="176.5" y="125.4">VREF-</text>
<text x="179.1" y="134.3">VREF+</text>
</g>
</svg>
